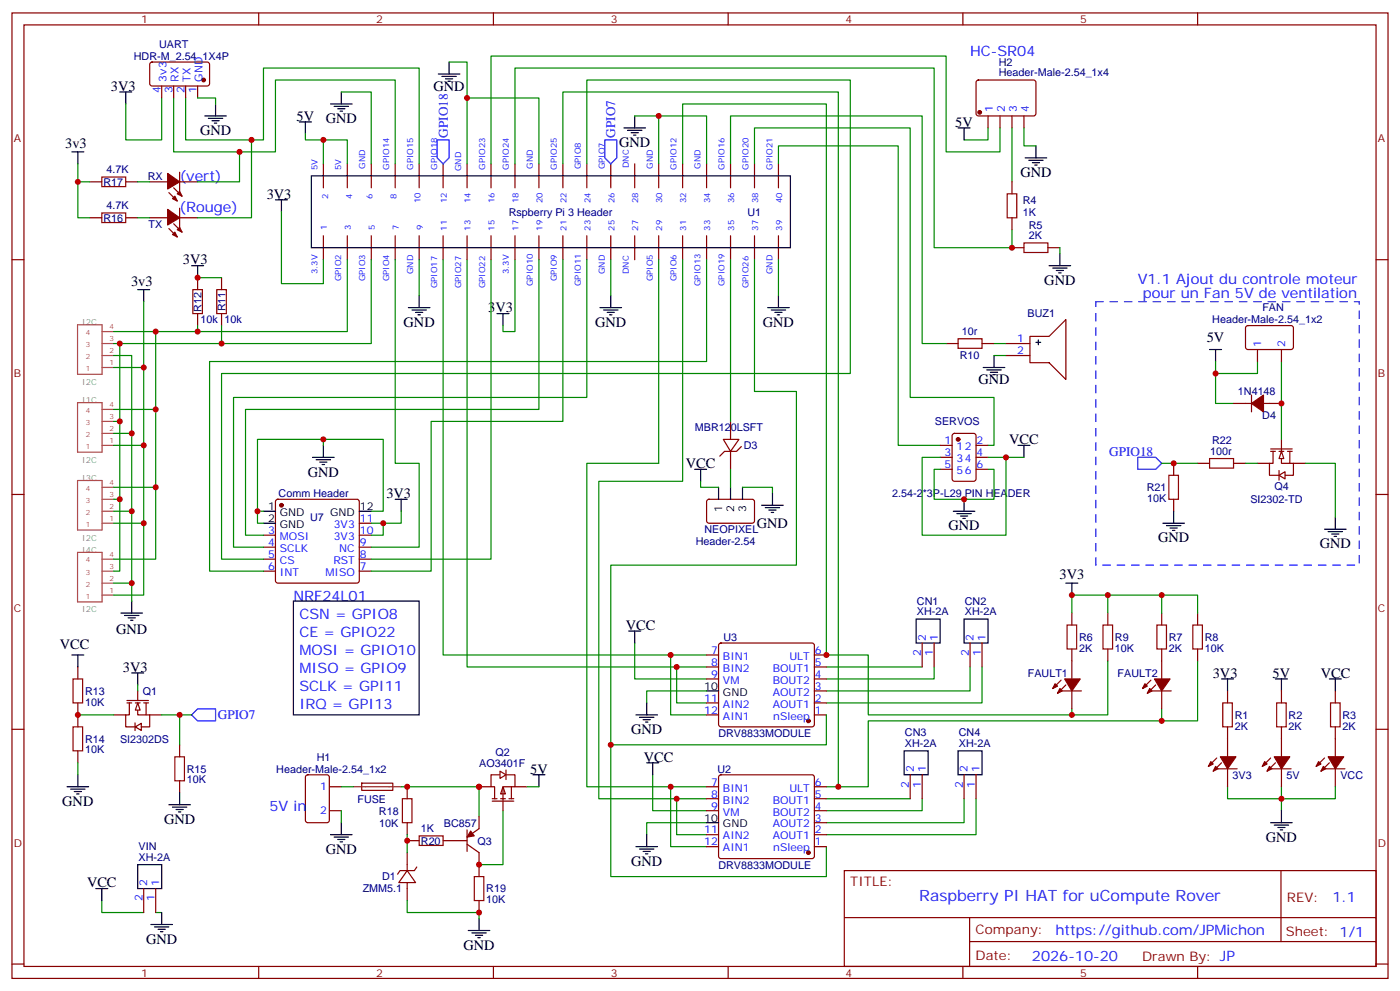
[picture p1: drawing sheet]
<svg xmlns="http://www.w3.org/2000/svg" width="412mm" height="292mm" viewBox="0 0 412 292" stroke-linecap="round" stroke-linejoin="round" font-family="sans-serif">
<g fill="none" stroke="#870000" stroke-width=".35">
<path d="M3.5 3.8h405.4v284.3h-405.4zM7.1 7.3h398.2v277.3h-398.2zM44.3 18.5l.5-.2h16.5l.4 .7v5.9l-.7 .4h-16.5l-.4-.7v-5.6zM76.2 3.8v3.5M145.3 3.8v3.5M214.5 3.8v3.5M283.6 3.8v3.5M352.8 3.8v3.5M47.6 25.3v3.6M51.2 25.3v3.6M54.7 25.3v3.6M58.2 25.3v3.6"/>
<path d="M287.7 23.8l.5-.2h16.5l.5 .7-.1 9.4-.7 .4h-16.5l-.4-.7v-9.1zM291 34.1v3.6M294.6 34.1v3.6M298.1 34.1v3.6M301.6 34.1v3.6M95.2 48.3v7M102.3 48.3v7M109.4 48.3v7M116.4 48.3v7M123.5 48.3v7M130.5 48.3v7M137.6 48.3v7"/>
<path d="M144.6 48.3v7M151.7 48.3v7M158.7 48.3v7M165.8 48.3v7M172.9 48.3v7M179.9 48.3v7M187 48.3v7M194 48.3v7M201.1 48.3v7M208.1 48.3v7M215.2 48.3v7M222.2 48.3v7"/>
<path d="M229.3 48.3v7M298.1 53.6v3.5M3.5 76.5h3.6M95.2 69.4v7.1M102.3 69.4v7.1M109.4 69.4v7.1M116.4 69.4v7.1M123.5 69.4v7.1M130.5 69.4v7.1M137.6 69.4v7.1M144.6 69.4v7.1M151.7 69.4v7.1"/>
<path d="M158.7 69.4v7.1M165.8 69.4v7.1M172.9 69.4v7.1M179.9 69.4v7.1M187 69.4v7.1M194 69.4v7.1M201.1 69.4v7.1M208.1 69.4v7.1M215.2 69.4v7.1M222.2 69.4v7.1M229.3 69.4v7.1M298.1 64.1v3.6"/>
<path d="M298.1 73h3.5M308.7 73h3.5M405.3 76.5h3.6M58.2 81.8v3.5M58.2 92.4v3.5M65.3 81.8v3.5M65.3 92.4v3.5M303.4 99.1h5.6l5-5v17.7l-5-5h-5.6zM278.7 101.2h3.5M289.3 101.2h3.5M296.3 101.2h7.1M296.3 104.7h7.1"/>
<path d="M213.1 129.4h4.6l-2.5 3.5zM215.2 124.1v5.3M215.2 132.9v5.3M218.4 131.5l-1.4 1.4h-3.6l-1.4 1.4M3.5 145.6h3.6M77.6 157.6h3.5M81.4 147.2l.4-.2h23.3l.5 .2 .2 .5v23.3l-.2 .5-.5 .2h-23.3l-.5-.2-.2-.5v-23.3zM105.8 157.6h3.6M105.8 154.1h3.6M208.4 147.2l.4-.2 13 .1 .4 .6v6l-.7 .4-12.9-.1-.5-.6v-5.7zM405.3 145.6h3.6M77.6 161.1h3.5"/>
<path d="M77.6 164.7h3.5M77.6 168.2h3.5M105.8 161.1h3.6M105.8 164.7h3.6M105.8 168.2h3.6M208.1 200h3.6M208.1 196.4h3.6M208.1 192.9h3.6M211.9 189.6l.5-.2h26.8l.5 .2 .2 .5v23.3l-.2 .5-.5 .2h-26.8l-.5-.3-.2-.4v-23.3zM239.9 200h3.5M239.9 196.4h3.5M239.9 192.9h3.5"/>
<path d="M271.6 189.4v7M275.2 189.4v7M285.8 189.4v7M289.3 189.4v7M315.7 180.6v3.5M315.7 191.1v8.9M326.3 180.6v3.5M326.3 191.1v3.6M342.2 180.6v3.5M342.2 191.1v8.9M352.8 180.6v3.5M352.8 191.1v3.6"/>
<path d="M3.5 214.8h3.6M33.5 210.5h3.5M37.4 207h1.4M37.4 206.3h6.3M38.1 207v3.5h-1.1v3.6h2.9M39.8 212.9v2.2M39.9 214.1l1.7-1.1v2.1zM39.9 207h1.4M40.6 207v3.5h3.5v3.6h-2.5M40.6 203.5v2.8M42.3 207h1.4M43 207v3.5"/>
<path d="M44.1 210.5h3.5M208.1 210.5h3.6M208.1 207h3.6M239.9 203.5h3.5M239.9 210.5h3.5M239.9 207h3.5M312.6 200.3l-2.5 2.5M312.9 203.5h5.7M314 201.7l-2.5 2.5M315.7 203.5v5.3M339 200.3l-2.5 2.5M339.4 203.5h5.6"/>
<path d="M340.4 201.7l-2.4 2.5M342.2 203.5v5.3M361.6 203.5v3.5M361.6 214.1v8.8M377.5 203.5v3.5M377.5 214.1v8.8M393.3 203.5v3.5M393.3 214.1v8.8M405.3 214.8h3.6M208.1 238.8h3.6M208.1 235.2h3.6M208.1 231.7h3.6"/>
<path d="M211.9 228.4l.5-.2h26.8l.5 .2 .2 .5v23.3l-.2 .5-.5 .2h-26.8l-.5-.3-.2-.4v-23.3zM239.9 238.8h3.5M239.9 235.2h3.5M239.9 231.7h3.5M268.1 228.2v7M271.6 228.2v7M284 228.2v7M287.5 228.2v7M358.4 223.2l-2.4 2.5M358.8 226.4h5.6M359.8 224.6l-2.4 2.5M361.6 226.4v5.3"/>
<path d="M374.3 223.2l-2.5 2.5M374.6 226.4h5.7M375.7 224.6l-2.5 2.5M377.5 226.4v5.3M390.2 223.2l-2.5 2.5M390.5 226.4h5.7M391.6 224.6l-2.5 2.5M393.3 226.4v5.3M208.1 249.3h3.6M208.1 245.8h3.6M239.9 249.3h3.5M239.9 245.8h3.5"/>
<path d="M239.9 242.3h3.5M248.7 256.4h156.6v28.2h-156.6zM377.3 256.4v20.9M42.3 261.7v7M45.9 261.7v7M248.7 270.2h156.5M285.6 277.3h119.6M285.6 270.2v14.2M3.5 283.9h3.6M76.2 284.6v3.5M145.3 284.6v3.5M214.5 284.6v3.5"/>
<path d="M283.6 284.6v3.5M352.8 284.6v3.5M405.3 283.9h3.6"/>
</g>
<g fill="none" stroke="#000" stroke-width=".35">
<path d="M132.3 18.3v3.5M35.3 27.1h3.5M37 27.1v3.5M60.3 34.1h6.4M61.4 34.9h4.2M62.4 35.6h2.2M63.1 36.3h.8M63.5 30.6v3.5M88.2 35.9h3.5M90 35.9v3.5M97.4 30.6h6.3M98.4 31.3h4.3"/>
<path d="M99.5 32h2.1M100.2 32.7h.7M100.5 27.1v3.5M129.1 21.8h6.4M130.2 22.5h4.2M131.2 23.2h2.1M131.9 23.9h.7M183.8 37.7h6.3M184.9 38.4h4.2M185.9 39.1h2.1M186.6 39.8h.7M187 34.1v3.6"/>
<path d="M282.2 37.7h3.6M284 37.7v3.5M81.1 58.8h3.6M82.9 58.8v3.6M91.7 51.8h141.1v21.2h-141.1zM302 46.5h6.3M303 47.2h4.3M304.1 47.9h2.1M304.8 48.6h.7M305.2 43v3.5M56.4 78.2h3.6M58.2 78.2v3.6"/>
<path d="M309 78.2h6.4M310.1 79h4.2M311.1 79.7h2.2M312.2 74.7v3.5M40.6 85.3h3.5M42.3 85.3v3.5M120.3 90.6h6.3M121.4 91.3h4.2M122.4 92h2.1M123.1 92.7h.7M123.5 87.1v3.5M146.4 92.4h3.5"/>
<path d="M148.2 92.4v3.5M176.7 90.6h6.4M177.8 91.3h4.2M178.9 92h2.1M179.6 92.7h.7M179.9 87.1v3.5M226.1 90.6h6.4M227.2 91.3h4.2M228.2 92h2.2M229 92.7h.7M229.3 87.1v3.5M311.9 80.4h.7"/>
<path d="M289.6 108.2h6.4M290.7 108.9h4.2M291.7 109.6h2.2M292.5 110.3h.7M292.8 104.7v3.5M305.2 100.8h1.4M305.9 100.1v1.4M92.1 134.7h6.3M93.1 135.4h4.3M94.2 136.1h2.1M94.9 136.8h.7M95.2 131.2v3.5"/>
<path d="M204.6 138.2h3.5M206.4 138.2v3.5M77.6 150.6h3.5M77.6 154.1h3.5M105.8 150.6h3.6M116.4 147h3.5M118.2 147v3.6M211.7 143.5v3.5M215.2 143.5v3.5M218.7 143.5v3.5M224.4 148.8h6.3M225.4 149.5h4.3"/>
<path d="M226.5 150.2h2.1M227.2 150.9h.7M227.5 145.3v3.5M38.8 177v3.6M314 171.7h3.5M315.7 171.7v3.6M35.6 180.6h6.4M36.7 181.3h4.2M37.7 182h2.2M38.5 182.7h.7M185.2 185.8h3.5M187 185.8v3.6"/>
<path d="M269.9 182.3h7v7.1h-7zM284 182.3h7v7.1h-7zM359.8 200h3.6M361.6 200v3.5M375.7 200h3.5M377.5 200v3.5M391.6 200h3.5M393.3 200v3.5M187.3 210.5h6.4M188.4 211.2h4.2M189.4 211.9h2.2M190.1 212.7h.8"/>
<path d="M190.5 207v3.5M208.1 203.5h3.6M190.5 224.6h3.5M192.3 224.6v3.6M266.3 221.1h7.1v7.1h-7.1zM282.2 221.1h7.1v7.1h-7.1zM377.5 238.8v3.5M40.6 254.6h7v7.1h-7zM187.3 249.3h6.4M188.4 250h4.2M189.4 250.8h2.2M190.1 251.5h.8"/>
<path d="M190.5 245.8v3.5M208.1 242.3h3.6M374.3 242.3h6.3M375.4 243h4.2M376.4 243.7h2.1M377.1 244.4h.7M28.2 261.7h3.5M30 261.7v3.5M44.4 272.3h6.4M45.5 273h4.2M46.6 273.7h2.1M47.3 274.4h.7"/>
<path d="M47.6 268.7v3.6"/>
</g>
<g fill="none" stroke="#008700" stroke-width=".35">
<path d="M132.3 18.3h5.3v10.6M47.6 28.9v12.3h-10.6v-10.6M51.2 28.9v15.8h29.9v-21.1h35.3v24.7M54.7 28.9v12.3h22.9v-21.2h45.9v28.3M58.2 28.9h5.3v1.7M90 39.4v1.8h12.3v7.1M100.5 27.1h8.9v21.2M187 34.1h7v14.2M194 34.1h14.1v14.2M291 37.7v3.5h-7M294.6 37.7v7h-15.9v-28.2h-134.1v31.8M298.1 37.7v15.9"/>
<path d="M301.6 37.7v5.3h3.6M95.2 41.2v7.1M137.6 48.3v-19.4h21.1v19.4M151.7 48.3v-28.3h123.5v53h22.9v-5.3M165.8 48.3v-21.2h81.1v204.6M172.9 48.3v-24.7h77.6v86.4h-185.2v54.7h12.3M201.1 48.3v-17.7h42.3v162.3h12.4v17.6h70.5v-15.8M215.2 48.3v-14.2h56.4v67.1h7.1M222.2 48.3v-10.6h45.9v79.4h24.7v14.1h-1.8M229.3 48.3v-5.3h35.3v88.2h12.3M82.9 62.4v21.1h12.3v-7M102.3 76.5v21.1h-68.8"/>
<path d="M109.4 76.5v24.7h-75.9M116.4 76.5v60h7.1v24.6h-14.1M123.5 76.5v10.6M130.5 76.5v116.4h67.1M137.6 76.5v119.9h61.7M144.6 76.5v88.2h-35.2M151.7 76.5v21.1h-3.5v-1.7M158.7 76.5v44.1h-86.4v37h5.3M165.8 76.5v47.6h-38.8v44.1h-17.6M172.9 76.5v40.6h-104.1v44h8.8M179.9 76.5v10.6M194 76.5v60h-21.1v95.2h24.7"/>
<path d="M201.1 76.5v65.2h-24.7v93.5h22.9M208.1 76.5v30h-146.4v61.7h15.9M215.2 76.5v47.6M222.2 76.5v38.8h12.4v51.1h-54.7v91.8h63.5v-8.9M229.3 76.5v10.6M312.2 73v1.7M42.3 88.8v19.4h-8.8M45.9 97.6v23h-12.4M58.2 95.9v1.7M58.2 81.8h7.1M65.3 95.9v5.3M33.5 104.7h5.3v72.3"/>
<path d="M35.3 101.2v22.9h-1.8M42.3 108.2v23h-8.8M292.8 101.2h3.5M292.8 104.7h3.5M33.5 127.6h5.3M35.3 124.1v22.9h-1.8M42.3 131.2v22.9h-8.8M45.9 120.6v22.9h-12.4M95.2 129.4v1.8M215.2 138.2v5.3M33.5 150.6h5.3M35.3 147v21.2h-1.8"/>
<path d="M42.3 154.1v21.2h-8.8M45.9 143.5v21.2h-12.4M75.8 150.6h1.8M109.4 150.6h3.5v-21.2h-37.1v24.7h1.8M112.9 154.1v3.5h-3.5M118.2 150.6v3.5h-8.8M206.4 141.7v1.8h5.3M218.7 143.5h8.8v1.8M33.5 171.7h5.3M326.3 175.3v5.3M342.2 175.3v5.3M187 189.4v10.6h21.1"/>
<path d="M208.1 196.4h-8.8v10.6h8.8M208.1 192.9h-10.5v17.6h10.5M243.4 196.4h28.2M275.2 196.4v3.6h-31.8M285.8 196.4v7.1h-42.4M289.3 196.4v10.6h-45.9M315.7 180.6v-5.3h37.1v5.3M352.8 194.7v17.6h-97v19.4h-12.4M208.1 203.5h-17.6v3.5M243.4 210.5v8.9h-63.5M315.7 208.8v1.7M342.2 208.8v3.5"/>
<path d="M192.3 228.2v10.6h15.8M208.1 235.2h-8.8v10.6h8.8M208.1 231.7h-10.5v17.6h10.5M243.4 235.2h24.7M271.6 235.2v3.6h-28.2M284 235.2v7.1h-40.6M287.5 235.2v10.6h-44.1M361.6 231.7v3.5h31.7v-3.5M377.5 231.7v7.1M208.1 242.3h-17.6v3.5M30 265.2v3.5h12.3M45.9 268.7h1.7"/>
</g>
<path d="M296.7 57.1h2.8v7h-2.8zM301.6 71.5h7.1v2.9h-7.1zM56.8 85.3h2.8v7.1h-2.8zM63.9 85.3h2.8v7.1h-2.8zM282.2 99.8h7.1v2.8h-7.1zM314.3 184.1h2.8v7h-2.8zM324.9 184.1h2.8v7h-2.8zM340.8 184.1h2.8v7h-2.8zM351.4 184.1h2.8v7h-2.8zM360.2 207h2.8v7.1h-2.8zM376.1 207h2.8v7.1h-2.8zM391.9 207h2.9v7.1h-2.9z" fill="none" stroke="#a10000" stroke-width=".35"/>
<g fill="#870000" stroke="#870000" stroke-width=".35">
<path d="M356.7 224.3l.7 .7-1.4 .7z"/>
<path d="M358.1 225.7l.7 .7-1.4 .7z"/>
<path d="M359.5 222.9h4.6l-2.5 3.5z"/>
<path d="M372.5 224.3l.7 .7-1.4 .7z"/>
<path d="M373.9 225.7l.7 .7-1.4 .7z"/>
<path d="M375.4 222.9h4.5l-2.4 3.5z"/>
<path d="M337.3 201.4l.7 .7-1.5 .7z"/>
<path d="M338.7 202.8l.7 .7-1.4 .7z"/>
<path d="M340.1 200h4.6l-2.5 3.5z"/>
<path d="M310.8 201.4l.7 .7-1.4 .7z"/>
<path d="M312.2 202.8l.7 .7-1.4 .7z"/>
<path d="M313.6 200h4.6l-2.5 3.5z"/>
<path d="M388.4 224.3l.7 .7-1.4 .7z"/>
<path d="M389.8 225.7l.7 .7-1.4 .7z"/>
<path d="M391.2 222.9h4.6l-2.5 3.5z"/>
<circle cx="238.1" cy="251.1" r=".53"/>
<circle cx="238.1" cy="212.3" r=".53"/>
<circle cx="288.6" cy="33.1" r=".53"/>
<circle cx="82.9" cy="148.8" r=".53"/>
<circle cx="60" cy="23.6" r=".53"/>
</g>
<g fill="none" stroke="#a64a4a" stroke-width=".35">
<path d="M22.8 95.6h7.3v14.6h-7.3zM30 97.6h3.5M22.8 118.6h7.3v14.6h-7.3zM30 108.2h3.5M30 104.7h3.5M30 101.2h3.5M30 131.2h3.5M30 127.6h3.5M30 124.1h3.5M30 120.6h3.5M22.8 141.5h7.3v14.6h-7.3zM30 154.1h3.5"/>
<path d="M30 150.6h3.5M30 147h3.5M30 143.5h3.5M22.8 162.7h7.3v14.6h-7.3zM30 175.3h3.5M30 171.7h3.5M30 168.2h3.5M30 164.7h3.5"/>
</g>
<path d="M40.6 207l.7 2.1h-1.4z" fill="#fff" stroke="#870000" stroke-width=".35"/>
<g fill="none" stroke="#000" stroke-width=".35">
<path d="M21.2 44.7h3.5M22.9 44.7v3.6M299.9 131.2h3.5M301.6 131.2v3.5M280.8 150.6h6.4M281.9 151.3h4.2M282.9 152h2.1M283.6 152.7h.7M284 147v3.6M86.4 177h37.1v33.5h-37.1zM21.2 192.9h3.5M22.9 192.9v3.5"/>
<path d="M38.8 198.2h3.5M40.6 198.2v3.5M19.8 231.7h6.3M20.8 232.4h4.2M21.9 233.1h2.1M22.6 233.8h.7M22.9 228.2v3.5M49.7 237h6.4M50.8 237.7h4.2M51.9 238.4h2.1M52.6 239.1h.7M52.9 233.5v3.5"/>
<path d="M157 228.2h3.5M158.7 228.2v3.5M97.4 245.8h6.3M98.4 246.5h4.3M99.5 247.2h2.1M100.2 247.9h.7M100.5 242.3v3.5"/>
</g>
<path d="M30 52.1h7v2.9h-7zM30 62.7h7v2.8h-7zM21.5 200h2.8v7h-2.8zM21.5 214.1h2.8v7h-2.8zM51.5 222.9h2.8v7h-2.8z" fill="none" stroke="#a10000" stroke-width=".35"/>
<g fill="none" stroke="#870000" stroke-width=".35">
<path d="M26.5 53.6h3.5M37 53.6h3.6M44.1 53.6h5.3M49.7 56.7l2.5 2.5M51.2 55.3l2.4 2.5M52.9 50.7v5.7M52.9 53.6h5.3M26.5 64.1h3.5M37 64.1h3.6M44.1 64.1h5.3M49.7 67.3l2.5 2.5M51.2 65.9l2.4 2.5"/>
<path d="M52.9 61.3v5.7M52.9 64.1h5.3M276.9 131.2h3.6M276.9 138.2h3.6M276.9 134.7h3.6M280.7 127.8l.5-.2h5.6l.7 .5v12.9l-.4 .7h-5.9l-.7-.4v-13zM287.5 131.2h3.5M287.5 138.2h3.5M287.5 134.7h3.5M22.9 196.4v3.6M22.9 207v7.1M52.9 219.4v3.5"/>
<path d="M22.9 221.1v3.5M52.9 229.9v3.6M90.2 228.4l.5-.2h5.6l.7 .4v13l-.4 .6-5.9 .1-.7-.5v-12.9zM97 231.7h3.5M97 238.8h3.5M106.6 230.7l9.1-.1v2.1l-9.1 .1zM149 226.8v2.8"/>
</g>
<path d="M104.1 231.7h14.1" fill="none" stroke="#8c2424" stroke-width=".35"/>
<g fill="none" stroke="#008700" stroke-width=".35">
<path d="M22.9 48.3v5.3h3.6M22.9 53.6v10.5h3.6M40.6 53.6h3.5M70.6 44.7v8.9h-12.4M74.1 41.2v22.9h-15.9M40.6 64.1h3.5M276.9 138.2h-1.7v8.8h17.6v-8.8h-1.8M276.9 134.7h-5.3v22.9h24.7v-22.9h-5.3M296.3 134.7h5.3M22.9 210.5h10.6M40.6 201.7v1.8M47.6 210.5h8.8"/>
<path d="M52.9 210.5v8.9M22.9 224.6v3.6"/>
</g>
<g fill="#870000" stroke="#870000" stroke-width=".35">
<path d="M50.8 58.5l.7-.7 .7 1.4z"/>
<path d="M52.9 56.4l.7 1.4-1.4-.7z"/>
<path d="M49.4 51.1l3.5 2.5-3.5 2.1z"/>
<path d="M50.8 69.1l.7-.7 .7 1.4z"/>
<path d="M52.2 67.7l.7-.7 .7 1.4z"/>
<path d="M49.4 61.7l3.5 2.4-3.5 2.2z"/>
<circle cx="282.2" cy="129.4" r=".53"/>
</g>
<path d="M178.2 41.2h3.5v5.3l-1.8 1.8-1.7-1.8zM56.4 210.5l1.8-1.7h5.3v3.5h-5.3z" fill="none" stroke="#00f" stroke-width=".35"/>
<path d="M147.3 227.1l1.7 1.1-1.7 1z" fill="#fff" stroke="#870000" stroke-width=".35"/>
<g fill="none" stroke="#870000" stroke-width=".35">
<path d="M370.4 136.5h3.5M374.3 132.9h1.4M374.3 132.2h6.3M375 132.9v3.6h-1.1v3.5h2.9M376.8 138.6v2.8M376.8 132.9h1.4M377.5 129.4v7.1h3.5v3.5h-2.5M379.2 132.9h1.4M379.9 132.9v3.6M381 136.5h3.5M119.9 231.7v3.5M141.1 231.7h3.5"/>
<path d="M145 235.2h1.4M145 235.9h6.3M147.1 228.2h-2.5v3.5h1.1v3.5M147.5 235.2h1.4M148.2 231.7l.7 2.1h-1.4zM149.2 228.2h2.5v3.5h-3.5v7.1M149.9 235.2h1.4M150.6 231.7v3.5M151.7 231.7h3.5M119.9 256.4l2.5 3.5h-4.9zM119.9 242.3v3.5M119.9 251.1v5.3"/>
<path d="M119.9 259.9v5.3M119.9 247.6h3.6M122.8 255.3l-.7 1.1h-4.3l-.7 1.1M130.5 247.6h7.1M137.6 248.6l3.5 2.5v7.1M137.6 244.4v6.4M141.1 240.5v3.6l-3.5 2.4M141.1 265.2v3.5"/>
</g>
<path d="M118.5 235.2h2.9v7.1h-2.9zM123.5 246.2h7v2.8h-7zM139.7 258.2h2.8v7h-2.8z" fill="none" stroke="#a10000" stroke-width=".35"/>
<path d="M100.5 231.7h3.6M100.5 238.8v3.5M118.2 231.7h22.9v8.8M148.2 238.8v15.8h-7.1M155.2 231.7h3.5M119.9 245.8v5.3M119.9 265.2v3.5h21.2v1.8" fill="none" stroke="#008700" stroke-width=".35"/>
<path d="M137.9 274h6.4M139 274.7h4.2M140.1 275.4h2.1M140.8 276.2h.7M141.1 270.5v3.5" fill="none" stroke="#000" stroke-width=".35"/>
<path d="M138.6 244.8l1.1 1.4-2.1 .3z" fill="#870000" stroke="#870000" stroke-width=".35"/>
<g fill="#fff" stroke="#870000" stroke-width=".35">
<path d="M376.8 140l1.7-1.1v2.1z"/>
<path d="M377.5 132.9l.7 2.1h-1.4z"/>
</g>
<path d="M344.3 140h2.8v7h-2.8zM356.3 135h7.1v2.9h-7.1z" fill="none" stroke="#a10000" stroke-width=".35"/>
<path d="M367.1 96.1l.5-.2h13l.4 .7-.1 5.9-.6 .4h-13l-.4-.7v-5.6zM363.4 118.8h5.3M368.7 116.3v5M370.4 102.9v3.6M372.2 118.8h5.3M377.5 102.9v3.6M345.7 136.5v3.5M352.8 136.5h3.5M363.4 136.5h3.5M345.7 147v3.6" fill="none" stroke="#870000" stroke-width=".35"/>
<path d="M356.3 102.9h3.5M358.1 102.9v3.6M342.5 154.1h6.4M343.6 154.8h4.2M344.7 155.5h2.1M345.4 156.2h.7M345.7 150.6v3.5M390.2 155.9h6.3M391.2 156.6h4.3M392.3 157.3h2.1M393 158h.7M393.3 152.3v3.6" fill="none" stroke="#000" stroke-width=".35"/>
<path d="M128.8 41.2h3.5v5.3l-1.8 1.8-1.7-1.8zM335.1 134.7h5.3l1.8 1.8-1.8 1.7h-5.3z" fill="none" stroke="#00f" stroke-width=".35"/>
<path d="M358.1 106.5v3.5h12.3v-3.5M358.1 110v8.8h5.3M377.5 106.5v22.9M342.2 136.5h10.6M366.9 136.5h3.5M384.5 136.5h8.8v15.8" fill="none" stroke="#008700" stroke-width=".35"/>
<path d="M322.8 88.8h77.6v77.6h-77.6z" fill="none" stroke="#00f" stroke-width=".35" stroke-dasharray="2.1 2.1"/>
<path d="M368.7 118.8l3.5-2.5v5z" fill="#870000" stroke="#870000" stroke-width=".35"/>
<g fill="#c00">
<circle cx="95.3" cy="41.2" r=".88"/>
<circle cx="315.7" cy="210.5" r=".88"/>
<circle cx="342.2" cy="212.3" r=".88"/>
<circle cx="199.3" cy="235.2" r=".88"/>
<circle cx="197.6" cy="231.7" r=".88"/>
<circle cx="199.3" cy="196.4" r=".88"/>
<circle cx="197.6" cy="192.9" r=".88"/>
<circle cx="326.3" cy="175.3" r=".88"/>
<circle cx="342.2" cy="175.3" r=".88"/>
<circle cx="315.7" cy="175.3" r=".88"/>
<circle cx="45.9" cy="97.6" r=".88"/>
<circle cx="45.9" cy="120.6" r=".88"/>
<circle cx="42.3" cy="108.2" r=".88"/>
<circle cx="38.8" cy="150.6" r=".88"/>
<circle cx="42.3" cy="131.2" r=".88"/>
<circle cx="38.8" cy="127.6" r=".88"/>
<circle cx="35.3" cy="101.2" r=".88"/>
<circle cx="35.3" cy="124.1" r=".88"/>
<circle cx="58.2" cy="97.6" r=".88"/>
<circle cx="65.3" cy="101.2" r=".88"/>
<circle cx="377.5" cy="235.2" r=".88"/>
<circle cx="179.9" cy="219.4" r=".88"/>
<circle cx="112.9" cy="154.1" r=".88"/>
<circle cx="75.8" cy="150.6" r=".88"/>
<circle cx="95.3" cy="129.4" r=".88"/>
<circle cx="243.4" cy="192.9" r=".88"/>
<circle cx="246.9" cy="231.7" r=".88"/>
<circle cx="298.1" cy="73" r=".88"/>
<circle cx="38.8" cy="171.7" r=".88"/>
<circle cx="42.3" cy="154.1" r=".88"/>
<circle cx="35.3" cy="147" r=".88"/>
<circle cx="45.9" cy="143.5" r=".88"/>
<circle cx="194" cy="34.1" r=".88"/>
<circle cx="58.2" cy="81.8" r=".88"/>
<circle cx="137.6" cy="28.9" r=".88"/>
<circle cx="22.9" cy="53.6" r=".88"/>
<circle cx="70.6" cy="44.7" r=".88"/>
<circle cx="74.1" cy="41.2" r=".88"/>
<circle cx="52.9" cy="210.5" r=".88"/>
<circle cx="284" cy="147" r=".88"/>
<circle cx="296.3" cy="134.7" r=".88"/>
<circle cx="141.1" cy="231.7" r=".88"/>
<circle cx="141.1" cy="268.7" r=".88"/>
<circle cx="119.9" cy="231.7" r=".88"/>
<circle cx="119.9" cy="247.6" r=".88"/>
<circle cx="141.1" cy="254.6" r=".88"/>
<circle cx="22.9" cy="210.5" r=".88"/>
<circle cx="345.7" cy="136.5" r=".88"/>
<circle cx="358.1" cy="110" r=".88"/>
<circle cx="377.5" cy="118.8" r=".88"/>
</g>
<text font-size="4.6" fill="#00f" x="270.8" y="265.4">Raspberry PI HAT for uCompute Rover</text>
<g font-size="4.2" fill="#00f">
<text x="285.8" y="16.5">HC-SR04</text>
<text x="53" y="53.4">(vert)</text>
<text x="52.9" y="62.4">(Rouge)</text>
<text x="335.1" y="83.5">V1.1 Ajout du controle moteur</text>
<text x="336.6" y="87.8">pour un Fan 5V de ventilation</text>
<text x="86.4" y="177">NRF24L01</text>
<text x="88.2" y="182.3">CSN = GPIO8</text>
<text x="88.2" y="187.6">CE = GPIO22</text>
<text x="88.2" y="192.9">MOSI = GPIO10</text>
<text x="88.2" y="198.2">MISO = GPIO9</text>
<text x="88.2" y="203.5">SCLK = GPI11</text>
<text x="88.2" y="208.8">IRQ = GPI13</text>
<text x="79.4" y="238.8">5V in</text>
<text x="392.5" y="265.7">1.1</text>
<text x="310.9" y="275.2">https://github.com/JPMichon</text>
<text x="304" y="283">2026-10-20</text>
</g>
<g font-size="4.2">
<text x="32.7" y="26.7">3V3</text>
<text x="127.7" y="26.8">GND</text>
<text x="87.4" y="35.6">5V</text>
<text x="58.9" y="39.8">GND</text>
<text x="96" y="36.3">GND</text>
<text x="281.4" y="37.3">5V</text>
<text x="19.2" y="43.6">3v3</text>
<text x="182.4" y="43.3">GND</text>
<text x="300.6" y="52.1">GND</text>
<text x="78.6" y="58.5">3V3</text>
<text x="53.9" y="77.9">3V3</text>
<text x="307.6" y="83.9">GND</text>
<text x="38.6" y="84.2">3v3</text>
<text x="143.8" y="92">3V3</text>
<text x="118.9" y="96.2">GND</text>
<text x="175.3" y="96.2">GND</text>
<text x="224.7" y="96.2">GND</text>
<text x="355.5" y="100.8">5V</text>
<text x="288.2" y="113.2">GND</text>
<text x="297.3" y="130.8">VCC</text>
<text x="202" y="137.8">VCC</text>
<text x="90.7" y="140.3">GND</text>
<text x="113.8" y="146.7">3V3</text>
<text x="223" y="155.5">GND</text>
<text x="279.4" y="156.2">GND</text>
<text x="341.2" y="159.7">GND</text>
<text x="388.8" y="161.5">GND</text>
<text x="312.1" y="170.6">3V3</text>
<text x="184.4" y="185.5">VCC</text>
<text x="17.6" y="191.1">VCC</text>
<text x="34.2" y="186.6">GND</text>
<text x="36.2" y="197.8">3V3</text>
<text x="357.2" y="199.6">3V3</text>
<text x="374.9" y="199.6">5V</text>
<text x="389.1" y="199.6">VCC</text>
<text x="185.9" y="216.2">GND</text>
<text x="156.2" y="227.8">5V</text>
<text x="189.7" y="224.3">VCC</text>
<text x="18.3" y="237.3">GND</text>
<text x="48.3" y="242.6">GND</text>
<text x="96" y="251.5">GND</text>
<text x="372.9" y="247.9">GND</text>
<text x="185.9" y="255">GND</text>
<text x="25.6" y="261.3">VCC</text>
<text x="43" y="277.9">GND</text>
<text x="136.6" y="279.7">GND</text>
</g>
<g font-size="3.9" fill="#00f">
<text x="131.9" y="40.5" transform="rotate(-90 131.9 40.5)">GPIO18</text>
<text x="181.2" y="40.5" transform="rotate(-90 181.2 40.5)">GPIO7</text>
<text x="326.8" y="134.2">GPIO18</text>
<text x="64.2" y="211.9">GPIO7</text>
</g>
<g font-size="3.9" fill="#800">
<text x="250.5" y="261">TITLE:</text>
<text x="379.1" y="265.7">REV:</text>
<text x="287.4" y="275.2">Company:</text>
<text x="378.7" y="275.8">Sheet: 1/1</text>
<text x="287.4" y="282.9">Date:</text>
<text x="336.4" y="282.9">Drawn By: JP</text>
</g>
<g font-size="3.2" fill="#800">
<text x="41.6" y="6.8">1</text>
<text x="110.8" y="6.8">2</text>
<text x="179.9" y="6.8">3</text>
<text x="249.1" y="6.8">4</text>
<text x="318.2" y="6.8">5</text>
<text x="4.1" y="41.9">A</text>
<text x="405.9" y="41.9">A</text>
<text x="4.1" y="111.1">B</text>
<text x="405.9" y="111.1">B</text>
<text x="4.1" y="180.2">C</text>
<text x="405.9" y="180.2">C</text>
<text x="4.1" y="249.3">D</text>
<text x="405.9" y="249.3">D</text>
<text x="41.6" y="287.6">1</text>
<text x="110.8" y="287.6">2</text>
<text x="179.9" y="287.6">3</text>
<text x="249.1" y="287.6">4</text>
<text x="318.2" y="287.6">5</text>
</g>
<g font-size="3.2" fill="#000080">
<text x="39.4" y="17.6">HDR-M_2.54_1X4P</text>
<text x="46.9" y="14.2">UART</text>
<text x="294.2" y="22.5">Header-Male-2.54_1x4</text>
<text x="294.2" y="19.4">H2</text>
<text x="31.4" y="51.1">4.7K</text>
<text x="43.6" y="52.9">RX</text>
<text x="30.5" y="54.7">R17</text>
<text x="30.5" y="65.3">R16</text>
<text x="31.4" y="61.7">4.7K</text>
<text x="149.9" y="63.5">Rspberry Pi 3 Header</text>
<text x="220.1" y="63.5">U1</text>
<text x="301.3" y="60">R4</text>
<text x="301.3" y="63.5">1K</text>
<text x="43.7" y="67">TX</text>
<text x="303" y="70.5">2K</text>
<text x="303" y="67.3">R5</text>
<text x="59.1" y="95.3">10k</text>
<text x="59.3" y="91.8" transform="rotate(-90 59.3 91.8)">R12</text>
<text x="66.1" y="95.3">10k</text>
<text x="66.4" y="91.7" transform="rotate(-90 66.4 91.7)">R11</text>
<text x="302.7" y="93.5">BUZ1</text>
<text x="357.1" y="95.3">Header-Male-2.54_1x2</text>
<text x="371.9" y="91.7">FAN</text>
<text x="283.3" y="98.8">10r</text>
<text x="282.7" y="105.8">R10</text>
<text x="364.6" y="116.4">1N4148</text>
<text x="275.4" y="125.2">SERVOS</text>
<text x="371.8" y="123.5">D4</text>
<text x="204.7" y="127">MBR120LSFT</text>
<text x="357.1" y="130.8">R22</text>
<text x="219.1" y="132.3">D3</text>
<text x="356.5" y="134">100r</text>
<text x="82.1" y="146.4">Comm Header</text>
<text x="262.8" y="146.4">2.54-2*3P-L29 PIN HEADER</text>
<text x="337.8" y="144.6">R21</text>
<text x="338" y="147.8">10K</text>
<text x="368.3" y="148.2">SI2302-TD</text>
<text x="375.5" y="144.5">Q4</text>
<text x="91.4" y="153.5">U7</text>
<text x="204.9" y="160.5">Header-2.54</text>
<text x="207.5" y="157">NEOPIXEL</text>
<text x="270.1" y="178.1">CN1</text>
<text x="284.2" y="178.1">CN2</text>
<text x="270.1" y="181.3">XH-2A</text>
<text x="284.2" y="181.3">XH-2A</text>
<text x="213.1" y="188.8">U3</text>
<text x="317.9" y="191.9">2K</text>
<text x="317.9" y="188.7">R6</text>
<text x="328.4" y="191.9">10K</text>
<text x="328.4" y="188.7">R9</text>
<text x="344.3" y="191.9">2K</text>
<text x="344.3" y="188.7">R7</text>
<text x="354.9" y="191.9">10K</text>
<text x="354.9" y="188.7">R8</text>
<text x="302.8" y="199.3">FAULT1</text>
<text x="329.2" y="199.3">FAULT2</text>
<text x="25" y="207.8">10K</text>
<text x="25" y="204.6">R13</text>
<text x="42.1" y="204.6">Q1</text>
<text x="363.7" y="214.9">2K</text>
<text x="363.7" y="211.7">R1</text>
<text x="379.6" y="214.9">2K</text>
<text x="379.6" y="211.7">R2</text>
<text x="395.5" y="214.9">2K</text>
<text x="395.5" y="211.7">R3</text>
<text x="25" y="221.9">10K</text>
<text x="25" y="218.7">R14</text>
<text x="35.4" y="218.7">SI2302DS</text>
<text x="211.6" y="217">DRV8833MODULE</text>
<text x="266.6" y="220.1">XH-2A</text>
<text x="266.6" y="216.9">CN3</text>
<text x="282.5" y="220.1">XH-2A</text>
<text x="282.5" y="216.9">CN4</text>
<text x="55" y="227.5">R15</text>
<text x="81.4" y="227.5">Header-Male-2.54_1x2</text>
<text x="93.3" y="224">H1</text>
<text x="141.2" y="225.8">AO3401F</text>
<text x="146" y="222.5">Q2</text>
<text x="211.3" y="227.6">U2</text>
<text x="55" y="230.7">10K</text>
<text x="363.1" y="229.3">3V3</text>
<text x="379" y="229.3">5V</text>
<text x="394.8" y="229.3">VCC</text>
<text x="105.3" y="236.4">FUSE</text>
<text x="111.6" y="239.9">R18</text>
<text x="111.7" y="243.4">10K</text>
<text x="124" y="245.1">1K</text>
<text x="130.8" y="243.4">BC857</text>
<text x="40.8" y="250.4">VIN</text>
<text x="124" y="248.7">R20</text>
<text x="140.7" y="248.7">Q3</text>
<text x="40.8" y="253.6">XH-2A</text>
<text x="211.6" y="255.8">DRV8833MODULE</text>
<text x="106.9" y="262.8">ZMM5.1</text>
<text x="112.5" y="259.3">D1</text>
<text x="143.2" y="262.8">R19</text>
<text x="143.2" y="266">10K</text>
</g>
<g font-size="3.2" fill="#00f">
<text x="47.3" y="27.5" transform="rotate(-90 47.3 27.5)">4</text>
<text x="49" y="24" transform="rotate(-90 49 24)">3v3</text>
<text x="50.8" y="27.5" transform="rotate(-90 50.8 27.5)">3</text>
<text x="52.6" y="24" transform="rotate(-90 52.6 24)">RX</text>
<text x="54.3" y="27.5" transform="rotate(-90 54.3 27.5)">2</text>
<text x="56.1" y="24" transform="rotate(-90 56.1 24)">TX</text>
<text x="57.9" y="27.5" transform="rotate(-90 57.9 27.5)">1</text>
<text x="59.6" y="24" transform="rotate(-90 59.6 24)">GND</text>
<text x="292.5" y="32.8" transform="rotate(-90 292.5 32.8)">1</text>
<text x="296" y="32.8" transform="rotate(-90 296 32.8)">2</text>
<text x="299.5" y="32.8" transform="rotate(-90 299.5 32.8)">3</text>
<text x="303" y="32.8" transform="rotate(-90 303 32.8)">4</text>
<text x="299.6" y="100.8">1</text>
<text x="299.6" y="104.4">2</text>
<text x="371.5" y="102.2" transform="rotate(-90 371.5 102.2)">1</text>
<text x="378.5" y="102.2" transform="rotate(-90 378.5 102.2)">2</text>
<text x="278.3" y="130.8">1</text>
<text x="287.7" y="130.8">2</text>
<text x="278.3" y="134.3">3</text>
<text x="278.3" y="137.9">5</text>
<text x="281.8" y="132.6">12</text>
<text x="281.8" y="136.1">34</text>
<text x="287.7" y="137.9">6</text>
<text x="287.7" y="134.3">4</text>
<text x="281.8" y="139.6">56</text>
<text x="98.3" y="155.5">3V3</text>
<text x="106" y="153.7">11</text>
<text x="78.9" y="157.3">3</text>
<text x="78.9" y="160.8">4</text>
<text x="82.4" y="159">MOSI</text>
<text x="98.3" y="159">3V3</text>
<text x="106" y="160.8">9</text>
<text x="106" y="157.3">10</text>
<text x="78.9" y="164.3">5</text>
<text x="78.9" y="167.9">6</text>
<text x="82.4" y="162.6">SCLK</text>
<text x="82.4" y="166.1">CS</text>
<text x="98.2" y="166.1">RST</text>
<text x="99.9" y="162.6">NC</text>
<text x="106" y="167.9">7</text>
<text x="106" y="164.3">8</text>
<text x="82.4" y="169.6">INT</text>
<text x="95.9" y="169.6">MISO</text>
<text x="272.7" y="188.7" transform="rotate(-90 272.7 188.7)">2</text>
<text x="276.2" y="188.7" transform="rotate(-90 276.2 188.7)">1</text>
<text x="286.8" y="188.7" transform="rotate(-90 286.8 188.7)">2</text>
<text x="290.3" y="188.7" transform="rotate(-90 290.3 188.7)">1</text>
<text x="209.5" y="192.5">7</text>
<text x="209.5" y="196.1">8</text>
<text x="213" y="194.3">BIN1</text>
<text x="213" y="197.8">BIN2</text>
<text x="227.6" y="197.8">BOUT1</text>
<text x="232.5" y="194.3">ULT</text>
<text x="240.1" y="196.1">5</text>
<text x="240.1" y="192.5">6</text>
<text x="271.3" y="193.2" transform="rotate(-90 271.3 193.2)">2</text>
<text x="274.8" y="193.2" transform="rotate(-90 274.8 193.2)">1</text>
<text x="285.4" y="193.2" transform="rotate(-90 285.4 193.2)">2</text>
<text x="288.9" y="193.2" transform="rotate(-90 288.9 193.2)">1</text>
<text x="209.5" y="199.6">9</text>
<text x="213" y="201.4">VM</text>
<text x="227.6" y="201.4">BOUT2</text>
<text x="240.1" y="203.1">3</text>
<text x="240.1" y="199.6">4</text>
<text x="207.5" y="206.7">11</text>
<text x="213" y="208.4">AIN2</text>
<text x="227.6" y="208.4">AOUT1</text>
<text x="227.6" y="204.9">AOUT2</text>
<text x="240.1" y="206.7">2</text>
<text x="207.5" y="210.2">12</text>
<text x="213" y="211.9">AIN1</text>
<text x="227.8" y="211.9">nSleep</text>
<text x="240.1" y="210.2">1</text>
<text x="269.2" y="227.5" transform="rotate(-90 269.2 227.5)">2</text>
<text x="272.7" y="227.5" transform="rotate(-90 272.7 227.5)">1</text>
<text x="285" y="227.5" transform="rotate(-90 285 227.5)">2</text>
<text x="288.6" y="227.5" transform="rotate(-90 288.6 227.5)">1</text>
<text x="94.3" y="232.8">1</text>
<text x="209.5" y="231.4">7</text>
<text x="213" y="233.1">BIN1</text>
<text x="232.5" y="233.1">ULT</text>
<text x="240.1" y="231.4">6</text>
<text x="267.8" y="232" transform="rotate(-90 267.8 232)">2</text>
<text x="271.3" y="232" transform="rotate(-90 271.3 232)">1</text>
<text x="283.6" y="232" transform="rotate(-90 283.6 232)">2</text>
<text x="287.2" y="232" transform="rotate(-90 287.2 232)">1</text>
<text x="94.3" y="239.8">2</text>
<text x="209.5" y="234.9">8</text>
<text x="209.5" y="238.4">9</text>
<text x="213" y="236.6">BIN2</text>
<text x="227.6" y="236.6">BOUT1</text>
<text x="240.1" y="238.4">4</text>
<text x="240.1" y="234.9">5</text>
<text x="207.5" y="245.5">11</text>
<text x="213" y="240.2">VM</text>
<text x="227.6" y="240.2">BOUT2</text>
<text x="227.6" y="243.7">AOUT2</text>
<text x="240.1" y="245.5">2</text>
<text x="240.1" y="241.9">3</text>
<text x="207.5" y="249">12</text>
<text x="213" y="247.2">AIN2</text>
<text x="213" y="250.8">AIN1</text>
<text x="227.6" y="247.2">AOUT1</text>
<text x="227.8" y="250.8">nSleep</text>
<text x="240.1" y="249">1</text>
<text x="43.4" y="261" transform="rotate(-90 43.4 261)">2</text>
<text x="46.9" y="261" transform="rotate(-90 46.9 261)">1</text>
<text x="42" y="265.5" transform="rotate(-90 42 265.5)">2</text>
<text x="45.5" y="265.5" transform="rotate(-90 45.5 265.5)">1</text>
</g>
<g font-size="3.2">
<text x="78.9" y="150.2">1</text>
<text x="78.9" y="153.7">2</text>
<text x="82.4" y="152">GND</text>
<text x="82.4" y="155.5">GND</text>
<text x="97.2" y="152">GND</text>
<text x="106" y="150.2">12</text>
<text x="212.7" y="150.8" transform="rotate(-90 212.7 150.8)">1</text>
<text x="216.3" y="150.8" transform="rotate(-90 216.3 150.8)">2</text>
<text x="219.8" y="150.8" transform="rotate(-90 219.8 150.8)">3</text>
<text x="207.5" y="203.1">10</text>
<text x="213" y="204.9">GND</text>
<text x="207.5" y="241.9">10</text>
<text x="213" y="243.7">GND</text>
</g>
<g font-size="2.5" fill="#00f">
<text x="93.5" y="50.1" transform="rotate(-90 93.5 50.1)">5V</text>
<text x="100.5" y="50.1" transform="rotate(-90 100.5 50.1)">5V</text>
<text x="107.6" y="49.7" transform="rotate(-90 107.6 49.7)">GND</text>
<text x="114.7" y="50" transform="rotate(-90 114.7 50)">GPIO14</text>
<text x="121.7" y="50" transform="rotate(-90 121.7 50)">GPIO15</text>
<text x="128.8" y="50" transform="rotate(-90 128.8 50)">GPIO18</text>
<text x="135.8" y="50.4" transform="rotate(-90 135.8 50.4)">GND</text>
<text x="142.9" y="50" transform="rotate(-90 142.9 50)">GPIO23</text>
<text x="149.9" y="50" transform="rotate(-90 149.9 50)">GPIO24</text>
<text x="157" y="49.7" transform="rotate(-90 157 49.7)">GND</text>
<text x="164" y="50" transform="rotate(-90 164 50)">GPIO25</text>
<text x="171.1" y="49.9" transform="rotate(-90 171.1 49.9)">GPIO8</text>
<text x="178.2" y="49.9" transform="rotate(-90 178.2 49.9)">GPIO7</text>
<text x="185.2" y="49.5" transform="rotate(-90 185.2 49.5)">DNC</text>
<text x="192.3" y="49.7" transform="rotate(-90 192.3 49.7)">GND</text>
<text x="199.3" y="50" transform="rotate(-90 199.3 50)">GPIO12</text>
<text x="206.4" y="49.7" transform="rotate(-90 206.4 49.7)">GND</text>
<text x="213.4" y="50" transform="rotate(-90 213.4 50)">GPIO16</text>
<text x="220.5" y="50" transform="rotate(-90 220.5 50)">GPIO20</text>
<text x="227.5" y="50" transform="rotate(-90 227.5 50)">GPIO21</text>
<text x="96.7" y="58.5" transform="rotate(-90 96.7 58.5)">2</text>
<text x="103.7" y="58.5" transform="rotate(-90 103.7 58.5)">4</text>
<text x="109.7" y="58.5" transform="rotate(-90 109.7 58.5)">6</text>
<text x="116.8" y="58.5" transform="rotate(-90 116.8 58.5)">8</text>
<text x="123.8" y="59.9" transform="rotate(-90 123.8 59.9)">10</text>
<text x="131.6" y="59.9" transform="rotate(-90 131.6 59.9)">12</text>
<text x="138.6" y="59.9" transform="rotate(-90 138.6 59.9)">14</text>
<text x="145.7" y="59.9" transform="rotate(-90 145.7 59.9)">16</text>
<text x="152.8" y="59.9" transform="rotate(-90 152.8 59.9)">18</text>
<text x="159.8" y="59.9" transform="rotate(-90 159.8 59.9)">20</text>
<text x="166.9" y="59.9" transform="rotate(-90 166.9 59.9)">22</text>
<text x="173.9" y="59.9" transform="rotate(-90 173.9 59.9)">24</text>
<text x="181" y="59.9" transform="rotate(-90 181 59.9)">26</text>
<text x="188" y="59.9" transform="rotate(-90 188 59.9)">28</text>
<text x="195.1" y="59.9" transform="rotate(-90 195.1 59.9)">30</text>
<text x="202.1" y="59.9" transform="rotate(-90 202.1 59.9)">32</text>
<text x="209.2" y="59.9" transform="rotate(-90 209.2 59.9)">34</text>
<text x="216.3" y="59.9" transform="rotate(-90 216.3 59.9)">36</text>
<text x="223.3" y="59.9" transform="rotate(-90 223.3 59.9)">38</text>
<text x="230.4" y="59.9" transform="rotate(-90 230.4 59.9)">40</text>
<text x="96.3" y="67.8" transform="rotate(-90 96.3 67.8)">1</text>
<text x="103.4" y="67.8" transform="rotate(-90 103.4 67.8)">3</text>
<text x="110.4" y="67.8" transform="rotate(-90 110.4 67.8)">5</text>
<text x="117.5" y="67.8" transform="rotate(-90 117.5 67.8)">7</text>
<text x="124.5" y="67.8" transform="rotate(-90 124.5 67.8)">9</text>
<text x="131.6" y="68" transform="rotate(-90 131.6 68)">11</text>
<text x="138.6" y="68" transform="rotate(-90 138.6 68)">13</text>
<text x="145.7" y="68" transform="rotate(-90 145.7 68)">15</text>
<text x="152.8" y="68" transform="rotate(-90 152.8 68)">17</text>
<text x="159.8" y="68" transform="rotate(-90 159.8 68)">19</text>
<text x="166.9" y="68" transform="rotate(-90 166.9 68)">21</text>
<text x="173.9" y="68" transform="rotate(-90 173.9 68)">23</text>
<text x="181" y="68" transform="rotate(-90 181 68)">25</text>
<text x="188" y="68" transform="rotate(-90 188 68)">27</text>
<text x="195.1" y="68" transform="rotate(-90 195.1 68)">29</text>
<text x="202.1" y="68" transform="rotate(-90 202.1 68)">31</text>
<text x="209.2" y="68" transform="rotate(-90 209.2 68)">33</text>
<text x="216.3" y="68" transform="rotate(-90 216.3 68)">35</text>
<text x="223.3" y="68" transform="rotate(-90 223.3 68)">37</text>
<text x="230.4" y="68" transform="rotate(-90 230.4 68)">39</text>
<text x="93.5" y="80.7" transform="rotate(-90 93.5 80.7)">3.3V</text>
<text x="100.5" y="82.8" transform="rotate(-90 100.5 82.8)">GPIO2</text>
<text x="107.6" y="82.8" transform="rotate(-90 107.6 82.8)">GPIO3</text>
<text x="114.7" y="82.8" transform="rotate(-90 114.7 82.8)">GPIO4</text>
<text x="121.7" y="80.7" transform="rotate(-90 121.7 80.7)">GND</text>
<text x="149.9" y="80.7" transform="rotate(-90 149.9 80.7)">3.3V</text>
<text x="164" y="82.8" transform="rotate(-90 164 82.8)">GPIO9</text>
<text x="178.2" y="80.7" transform="rotate(-90 178.2 80.7)">GND</text>
<text x="185.2" y="80.7" transform="rotate(-90 185.2 80.7)">DNC</text>
<text x="192.3" y="82.8" transform="rotate(-90 192.3 82.8)">GPIO5</text>
<text x="199.3" y="82.8" transform="rotate(-90 199.3 82.8)">GPIO6</text>
<text x="227.5" y="80.7" transform="rotate(-90 227.5 80.7)">GND</text>
<text x="128.8" y="84.9" transform="rotate(-90 128.8 84.9)">GPIO17</text>
<text x="135.8" y="84.9" transform="rotate(-90 135.8 84.9)">GPIO27</text>
<text x="142.9" y="84.9" transform="rotate(-90 142.9 84.9)">GPIO22</text>
<text x="157" y="84.2" transform="rotate(-90 157 84.2)">GPIO10</text>
<text x="171.1" y="84.2" transform="rotate(-90 171.1 84.2)">GPIO11</text>
<text x="206.4" y="84.2" transform="rotate(-90 206.4 84.2)">GPIO13</text>
<text x="213.4" y="84.2" transform="rotate(-90 213.4 84.2)">GPIO19</text>
<text x="220.5" y="84.9" transform="rotate(-90 220.5 84.9)">GPIO26</text>
</g>
<g font-size="2.5" fill="#838383">
<text x="24.2" y="95.7">I2C</text>
<text x="24.2" y="113.3">I2C</text>
<text x="24.2" y="118.6">I1C</text>
<text x="24.2" y="136.3">I2C</text>
<text x="24.2" y="141.6">I3C</text>
<text x="24.2" y="159.2">I2C</text>
<text x="24.2" y="162.7">I4C</text>
<text x="24.2" y="180.4">I2C</text>
</g>
<g font-size="2.1" fill="#a54b4b">
<text x="25.3" y="98.6">4</text>
<text x="32.2" y="100.5">3</text>
<text x="32.2" y="96.9">4</text>
<text x="25.3" y="105.8">2</text>
<text x="25.3" y="102.2">3</text>
<text x="32.2" y="107.6">1</text>
<text x="32.2" y="104">2</text>
<text x="25.3" y="109.4">1</text>
<text x="32.2" y="119.8">4</text>
<text x="25.3" y="125.1">3</text>
<text x="25.3" y="121.5">4</text>
<text x="32.2" y="123.4">3</text>
<text x="25.3" y="128.7">2</text>
<text x="32.2" y="130.6">1</text>
<text x="32.2" y="127">2</text>
<text x="25.3" y="132.3">1</text>
<text x="32.2" y="142.7">4</text>
<text x="25.3" y="148.1">3</text>
<text x="25.3" y="144.5">4</text>
<text x="32.2" y="149.9">2</text>
<text x="32.2" y="146.3">3</text>
<text x="25.3" y="155.2">1</text>
<text x="25.3" y="151.6">2</text>
<text x="32.2" y="153.5">1</text>
<text x="25.3" y="165.6">4</text>
<text x="32.2" y="167.5">3</text>
<text x="32.2" y="163.9">4</text>
<text x="25.3" y="172.8">2</text>
<text x="25.3" y="169.2">3</text>
<text x="32.2" y="171.1">2</text>
<text x="25.3" y="176.4">1</text>
<text x="32.2" y="174.6">1</text>
</g>
</svg>
